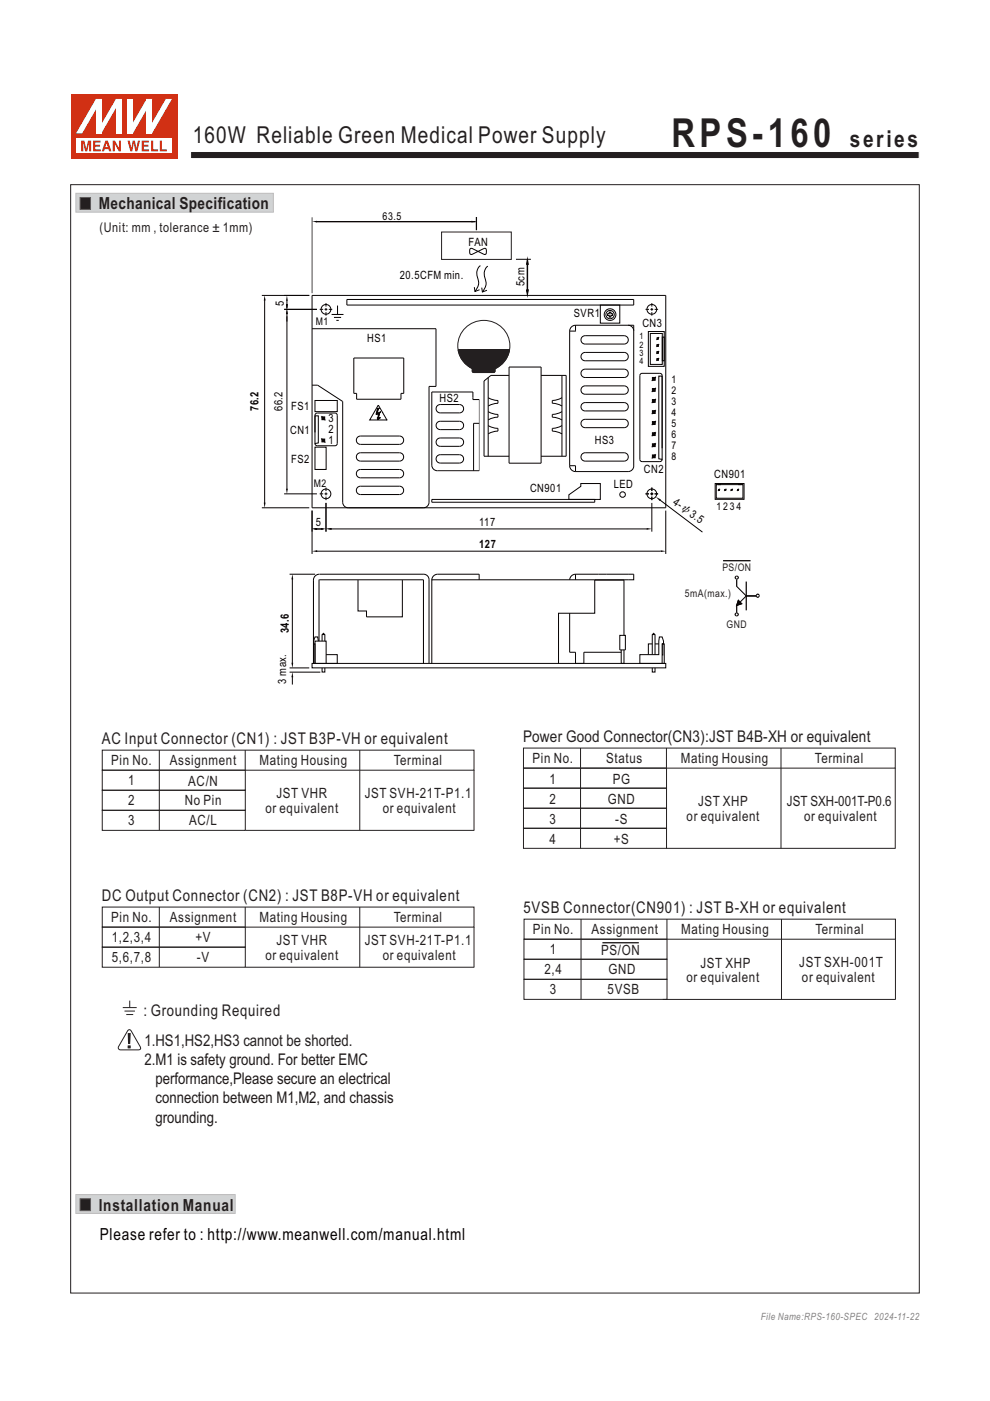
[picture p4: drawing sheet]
<svg xmlns="http://www.w3.org/2000/svg" width="210mm" height="297mm" viewBox="0 0 210 297" stroke-linecap="round" stroke-linejoin="round" font-family="sans-serif">
<path d="M16.1 41h41.9v4h-41.9z" fill-rule="evenodd" fill="#d1d3d4" stroke="#bbbdc0" stroke-width=".21"/>
<path d="M17 41.9h2.2v2.5h-2.2z" fill-rule="evenodd" fill="#231f20" stroke="#58595b" stroke-width=".21"/>
<g fill="none" stroke="#050100" stroke-width=".21">
<path d="M109.4 55h3.2M111.9 56v6M153.4 118.9h5.8M156.3 122.8v1.5l2 2M156.6 127.3l.7 .7-1 .4zM158.3 126.4h2.1M158.3 126.3l-2 2.1v1.5M158.3 123.3v6.1M127.8 199.9h7.7"/>
<circle cx="156.3" cy="130.3" r=".33"/>
<circle cx="156.3" cy="122.5" r=".33"/>
<circle cx="160.7" cy="126.3" r=".33"/>
</g>
<path d="M156.6 127.3l.7 .7-1 .4z" fill-rule="evenodd" fill="#050100" stroke="#050100" stroke-width=".21"/>
<g fill="none" stroke="#231f20" stroke-width=".21">
<path d="M21.7 159h78.8v4.3h-78.8zM33.8 159v17M52 159v4.3M76.3 159v17M111 158.6h78.9v4.3h-78.9zM123.1 158.6v21.3M141.4 158.6v4.2M165.7 158.6v21.3M21.7 163.3h30.3v4.2h-30.3zM21.7 167.5h30.3v4.3h-30.3zM21.7 171.8h30.3v4.3h-30.3zM52.1 176.1h48.5"/>
<path d="M100.5 163.3v12.8M111 162.9h30.4v4.2h-30.4zM111 167.1h30.4v4.3h-30.4zM111 171.4h30.4v4.2h-30.4zM111 175.6h30.4v4.3h-30.4zM141.4 179.9h48.5M189.9 162.8v17.1M21.7 192.3h78.8v4.3h-78.8zM21.7 196.6h30.3v4.2h-30.3zM33.8 192.3v12.7M52 192.3v4.2M76.3 192.3v12.8"/>
<path d="M100.5 196.5v8.6M111.1 199.1h30.4v4.3h-30.4zM111.2 194.9h78.7v4.2h-78.7zM123.2 194.9v16.9M141.5 194.9v4.2M165.8 194.9v17M189.9 199.1v12.8h-49.3M21.7 200.8h30.3v4.3h-30.3zM52.1 205.1h48.5M111.1 203.4h30.4v4.2h-30.4zM111.1 207.6h30.4v4.3h-30.4z"/>
</g>
<path d="M111.9 54.9l.1 1.2h-.3z" fill="#050100"/>
<path d="M99.7 52.8l.4-.1 1.3 .6-1.5 .7-.3-.4zM101.4 53.3l1.5-.7 .3 .4v.6l-.3 .4-.2-.1zM111.9 54.9l.1 1.2h-.3zM80.2 85.9l1.9 3.1h-3.7zM151.7 102.5h6.1v3.4h-6.1zM151.9 102.7h5.7v2.9h-5.7zM152.3 102.5h.5v.2h-.5zM152.4 103.8h.2v.1h-.2zM153.8 103.8h.1v.1h-.1zM155.1 103.8h.2v.1h-.2zM156.4 103.8h.2v.1h-.2zM156.7 102.5h.5v.2h-.5z" fill="none" stroke="#050100" stroke-width=".21"/>
<path d="M93.7 49.2h14.7v5.8h-14.7z" fill="none" stroke="#231f20" stroke-width=".21"/>
<g fill="#050100" stroke="#050100" stroke-width=".21">
<path d="M152.4 103.8h.2l-.2 .1z" fill-rule="evenodd"/>
<path d="M153.8 103.8h.1l-.1 .1z" fill-rule="evenodd"/>
<path d="M155.1 103.8h.2l-.2 .1z" fill-rule="evenodd"/>
<path d="M156.4 103.8h.2l-.2 .1z" fill-rule="evenodd"/>
<path d="M152.4 103.9l.2-.1v.1z" fill-rule="evenodd"/>
<path d="M153.8 103.9l.1-.1v.1z" fill-rule="evenodd"/>
<path d="M155.1 103.9l.2-.1v.1z" fill-rule="evenodd"/>
<path d="M156.4 103.9l.2-.1v.1z" fill-rule="evenodd"/>
</g>
<g fill="#050100">
<path d="M80.1 86.6h.2z"/>
<path d="M80 86.7h.3z"/>
<path d="M79.9 87.4h.2z"/>
<path d="M79.9 87.4h.1z"/>
<path d="M79.9 87.5h.1z"/>
<path d="M80.4 87.5h.2z"/>
<path d="M79.8 87.6h.2z"/>
<path d="M80.2 87.6h.4z"/>
<path d="M80.1 87.6h.4z"/>
<path d="M80 87.6h.5z"/>
<path d="M79.8 87.7h.5z"/>
<path d="M80.3 87.7h.2z"/>
<path d="M79.8 87.7h.4z"/>
<path d="M79.8 87.7h.3z"/>
<path d="M79.8 87.8h.2z"/>
<path d="M80.3 87.8h.2z"/>
<path d="M80.2 88h.2z"/>
<path d="M80.2 88.5h.1z"/>
<path d="M80.2 88.6h.1z"/>
<path d="M80.1 88.6h.2z"/>
<path d="M80.3 88.6h.1z"/>
<path d="M80.1 88.6h.3z"/>
<path d="M80 88.6h.4z"/>
<path d="M80 88.7h.3z"/>
</g>
<g fill="#050100">
<path d="M80.1 86.6h.2z"/>
<path d="M80.1 86.6l.2 .1z"/>
<path d="M80.1 86.7h.2z"/>
<path d="M80 86.7h.3z"/>
<path d="M80 86.7l.3 .1z"/>
<path d="M80 86.8h.3z"/>
<path d="M80 86.8h.2z"/>
<path d="M80 86.8l.2 .1z"/>
<path d="M80 86.9h.2z"/>
<path d="M80 86.9l.2 .1z"/>
<path d="M80 87h.2z"/>
<path d="M80 87l.2 .1z"/>
<path d="M80 87.1h.2z"/>
<path d="M79.9 87.1h.2z"/>
<path d="M79.9 87.1h.3z"/>
<path d="M79.9 87.1l.2 .1z"/>
<path d="M79.9 87.2h.2z"/>
<path d="M79.9 87.2l.2 .1z"/>
<path d="M79.9 87.3h.2z"/>
<path d="M79.9 87.3l.2 .1z"/>
<path d="M79.9 87.4h.2z"/>
<path d="M79.9 87.4h.1z"/>
<path d="M80.5 87.4h.1z"/>
<path d="M79.9 87.4l.1 .1z"/>
<path d="M80.5 87.5h.1z"/>
<path d="M79.9 87.5h.1z"/>
<path d="M80.4 87.5h.2z"/>
<path d="M79.8 87.5h.2z"/>
<path d="M80.3 87.5h.3z"/>
<path d="M80.2 87.5h.4z"/>
<path d="M79.8 87.6h.2z"/>
<path d="M79.8 87.5l.2 .1z"/>
<path d="M80.2 87.6h.4z"/>
<path d="M80.2 87.6h.3z"/>
<path d="M80.1 87.6h.4z"/>
<path d="M80 87.6h.5z"/>
<path d="M79.8 87.6h.7z"/>
<path d="M79.8 87.6l.7 .1z"/>
<path d="M79.8 87.7h.7z"/>
<path d="M79.8 87.7h.5z"/>
<path d="M80.3 87.7h.2z"/>
<path d="M79.8 87.7h.4z"/>
<path d="M79.8 87.7h.3z"/>
<path d="M79.8 87.7l.3 .1z"/>
<path d="M80.3 87.7l.2 .1z"/>
<path d="M79.8 87.8h.3z"/>
<path d="M80.3 87.8h.2z"/>
<path d="M79.8 87.8h.2z"/>
<path d="M79.8 87.8h.1z"/>
<path d="M80.3 87.8l.2 .1z"/>
<path d="M80.3 87.9h.2z"/>
<path d="M80.3 87.9h.1z"/>
<path d="M80.2 87.9l.2 .1z"/>
<path d="M80.2 87.9h.2z"/>
<path d="M80.2 88h.2z"/>
<path d="M80.2 88l.2 .1z"/>
<path d="M80.2 88.1h.2z"/>
<path d="M80.2 88.1l.2 .1z"/>
<path d="M80.2 88.2h.2z"/>
<path d="M80.2 88.2l.2 .1z"/>
<path d="M80.2 88.3h.1z"/>
<path d="M80.2 88.3h.2z"/>
<path d="M80.2 88.3l.1 .1z"/>
<path d="M80.2 88.4h.1z"/>
<path d="M80.2 88.4l.1 .1z"/>
<path d="M80.2 88.5h.1z"/>
<path d="M80.2 88.5l.1 .1z"/>
<path d="M80.2 88.6h.1z"/>
<path d="M80.1 88.6h.2z"/>
<path d="M80.3 88.6h.1z"/>
<path d="M80.1 88.6h.3z"/>
<path d="M80 88.6h.4z"/>
<path d="M80 88.6h.3z"/>
<path d="M80 88.6l.3 .1z"/>
<path d="M80 88.7h.3z"/>
<path d="M80 88.7h.2z"/>
<path d="M80.1 88.7h.1z"/>
<path d="M80.1 88.7l.1 .1z"/>
<path d="M80.1 88.8h.1z"/>
</g>
<path d="M70.3 66.7h2.6M70.8 67.3h1.5M71.3 67.9h.5M71.6 64.8v1.9M80.1 86.6h.2l-.3 1 .6-.2-.3 1.2h.1l-.3 .2 .2-1.1-.5 .1z" fill="none" stroke="#050100" stroke-width=".21"/>
<path d="M15 39.2h180v235h-180z" fill="none" stroke="#231f20" stroke-width=".21"/>
<path d="M40.4 32.1h154.6v1.5h-154.6z" fill-rule="evenodd" fill="#231f20" stroke="#fff" stroke-width=".21"/>
<path d="M111.7 61.4h.3l-.1 1.2z" fill="#050100"/>
<g fill="none" stroke="#050100" stroke-width=".21">
<path d="M66.2 62.6h75v45.1h-75zM67.8 65.6h.7M68.8 65.6h.6M69.1 64.3v.7M69.1 65.3v.6M69.1 66.2v.7M69.7 65.6h.8M73.6 63.5h60.8v1.2h-60.8zM108 77.8h6.8v20.4h-6.8zM108 79.6h-3.9l-1.4 1.2v15.9h5.3M111.7 61.4h.3l-.1 1.2zM114.8 79.6h5.3v17.1h-5.3"/>
<path d="M119.2 79.6v17.1M136.9 65.6h.8M137.5 70.3h3.4v7.4h-3.4zM137.9 70.7h2.6v6.6h-2.6zM138 65.6h.5M138.3 64.3v.7M138.3 66.2v.7M138.3 65.3v.6M138.8 65.6h.8M139.4 76h.3v.3h-.3zM139.7 79.7h.7v17.7l-.7-.1zM140.5 71.5h.4v5h-.4z"/>
<path d="M103.5 80.1v16.6M103.6 84.3l1.1 .5 .9 .1v.6l-.9 .1-1.1 .5M103.6 90.2l1.1 .5 .9 .1v.6l-1.2 .2-.9 .4M103.6 87.3l.8 .4 1.2 .2v.5l-.9 .2-1.2 .4M117.1 85.5l1.3 .2 .8 .4M119.2 84.3l-.8 .4-1.3 .2v.6M119.2 87.3l-.8 .3-1.3 .3v.5l1.3 .3 .8 .3M119.2 90.2l-.8 .4-1.3 .2v.6l1.3 .2 .8 .4M140.4 95v-15.4l-.2-.4h-.2h-3.9l-.4 .4v17.9l.4 .4h3.9l.2-.1 .2-.4M67.8 104.7h.7M68.8 104.7h.6M69.1 103.4v.7"/>
<path d="M69.1 104.4v.6M69.1 105.3v.7M91.6 105.9h34.5v.6h-34.5M120.7 104.9l2.5-1.8v-.6h4.1v3.4h-6.6zM136.9 104.7h.8M138 104.7h.5M138.3 103.4v.7M138.3 105.3v.7M138.3 104.4v.6M138.8 104.7h.8M67.5 135.9l-.1-.9h-.6l-.3 .9v.6h.3v4.2h4.7v-1.9h-2.3M68.3 135.9v-1.3l.3-.3 .3 .3v1.3"/>
<path d="M68.3 134.5h.6M126.1 122.9h-34.5v17.8M135.7 138.8h4l.2-3.8h.5l.3 .9v.6h-.3v4.2h-4.7zM138.3 138.8v-4.2l.3-.3 .3 .3v4.2M138.4 134.5h.5M66.2 140.7h75v.9h-75zM68.3 141.6v.9h.6v-.9M138.3 141.6v.9h.6v-.9"/>
<circle cx="69.1" cy="65.6" r="1.03"/>
<circle cx="138.3" cy="65.6" r="1.03"/>
<circle cx="69.1" cy="104.7" r="1.03"/>
<circle cx="132.1" cy="104.9" r=".59"/>
<circle cx="138.3" cy="104.7" r="1.03"/>
</g>
<g fill="#050100" stroke="#050100" stroke-width=".21">
<path d="M138.4 96.5h.6l-.6 .6z" fill-rule="evenodd"/>
<path d="M139 96.5v.6h-.6z" fill-rule="evenodd"/>
<path d="M138.4 80h.6l-.6 .6z" fill-rule="evenodd"/>
<path d="M139 80v.6h-.6z" fill-rule="evenodd"/>
<path d="M138.4 91.8h.6l-.6 .5z" fill-rule="evenodd"/>
<path d="M138.4 92.3l.6-.5v.5z" fill-rule="evenodd"/>
<path d="M138.4 82.4h.6l-.6 .6z" fill-rule="evenodd"/>
<path d="M139 82.4v.6h-.6z" fill-rule="evenodd"/>
<path d="M138.4 94.1h.6l-.6 .6z" fill-rule="evenodd"/>
<path d="M138.4 94.7l.6-.6v.6z" fill-rule="evenodd"/>
<path d="M138.4 89.4h.6l-.6 .6z" fill-rule="evenodd"/>
<path d="M139 89.4v.6h-.6z" fill-rule="evenodd"/>
<path d="M138.4 87.1h.6l-.6 .6z" fill-rule="evenodd"/>
<path d="M138.4 87.7l.6-.6v.6z" fill-rule="evenodd"/>
<path d="M138.4 84.7h.6l-.6 .6z" fill-rule="evenodd"/>
<path d="M138.4 85.3l.6-.6v.6z" fill-rule="evenodd"/>
<path d="M139.4 71.9l.3-.3v.3z" fill-rule="evenodd"/>
<path d="M139.4 71.6h.3l-.3 .3z" fill-rule="evenodd"/>
<path d="M139.4 76.3l.3-.3v.3z" fill-rule="evenodd"/>
<path d="M139.4 76h.3l-.3 .3z" fill-rule="evenodd"/>
</g>
<path d="M139.1 105.3l1.1 .6-.3 .3z" fill="#050100"/>
<path d="M60.3 65.6h6.9M60.3 62.6h5.3M60.9 63.6v1.8M60.9 67.1v1.1M136.9 104.7h.8M138 104.7h.5M138.3 103.4v.7M138.3 105.3v.7M138.3 104.4v.6M138.8 104.7h.8" fill="none" stroke="#050100" stroke-width=".21"/>
<g fill="#050100">
<path d="M60.9 62.6l.1 1.1h-.3z"/>
<path d="M60.9 65.5l.1 1.1h-.3z"/>
<path d="M60.7 64.5h.3l-.1 1.1z"/>
</g>
<path d="M60.3 65.6h6.9M60.9 66.5v37.3M60.3 104.7h6.9M68.6 112.2h-1.9" fill="none" stroke="#050100" stroke-width=".21"/>
<g fill="#050100">
<path d="M60.9 65.5l.1 1.1h-.3z"/>
<path d="M60.7 64.5h.3l-.1 1.1z"/>
<path d="M60.7 103.6h.3l-.1 1.1z"/>
</g>
<path d="M55.5 62.6h10.1M56.1 63.3v43.4M55.5 107.7h10.1M67 116.9h73.1M70.2 112.1h67.1" fill="none" stroke="#050100" stroke-width=".21"/>
<g fill="#050100">
<path d="M56.1 62.6l.2 1.1h-.4z"/>
<path d="M55.9 106.6h.4l-.2 1.1z"/>
</g>
<path d="M61.4 121.7h5.4M62 122.6v18.1M61.4 142.5h6.6M61.4 141.6h4.2M62 143.4v1.7" fill="none" stroke="#050100" stroke-width=".21"/>
<g fill="#050100">
<path d="M62 121.7l.2 1.1h-.4z"/>
<path d="M62 142.5l.2 1.1h-.4z"/>
<path d="M61.8 140.5h.4l-.2 1.1z"/>
</g>
<g fill="none" stroke="#050100" stroke-width=".21">
<path d="M120.8 70.2v28.5M122.1 69v1.2h-1.3M122.1 69h12.3v29.9a1.19 1.19 0 0 1-1.2 1.1h-11.1M122.1 69h-.1a1.25 1.25 0 0 0-1.2 1.2M123.6 71.3l.5-.1h8.3a.89 .89 0 0 1 .9 .9 .89 .89 0 0 1-.9 .8h-8.3a.89 .89 0 0 1-.8-.6 .89 .89 0 0 1 .3-1zM123.6 74.9l.4-.2h8.4a.89 .89 0 0 1 .9 .9 .89 .89 0 0 1-.9 .9h-8.3a.89 .89 0 0 1-.8-.6 .89 .89 0 0 1 .3-1zM132.4 78.3h-8.3a.89 .89 0 0 0-.9 .9 .89 .89 0 0 0 .9 .8h8.3M132.4 78.3a.89 .89 0 0 1 .9 .9 .89 .89 0 0 1-.9 .8M133.2 69h.1a1.18 1.18 0 0 1 1.1 1.1M139.4 74.6h.3v.3h-.3zM139.4 73.1h.3v.3h-.3zM66.8 91.7v-3.7l.2-.4h4.1l.4 .2v6.5l-.4 .2h-3.8l-.3-.1-.2-.4"/>
<path d="M66.8 88.2h.7v5.7l-.7 .1zM120.8 98.7h1.3v1.3M120.8 98.7v.1a1.24 1.24 0 0 0 1.3 1.2M132.4 85.4h-8.3a.89 .89 0 0 0-.9 .8 .89 .89 0 0 0 .9 .9h8.3M132.4 81.8h-8.3a.89 .89 0 0 0-.9 .9 .89 .89 0 0 0 .9 .9h8.3M132.4 88.9h-8.3a.89 .89 0 0 0-.9 .9 .89 .89 0 0 0 .9 .9h8.3M132.4 96h-8.3a.89 .89 0 0 0-.9 .9 .89 .89 0 0 0 .9 .9h8.3M132.4 85.4a.89 .89 0 0 1 .9 .8 .89 .89 0 0 1-.9 .9M132.4 88.9a.89 .89 0 0 1 .9 .9 .89 .89 0 0 1-.9 .9M132.4 81.8a.89 .89 0 0 1 .9 .9 .89 .89 0 0 1-.9 .9M132.4 96a.89 .89 0 0 1 .9 .9 .89 .89 0 0 1-.9 .9M66.2 108.3v4.4"/>
<path d="M69.1 106.6v6.1M131.5 134.7h1.1v3.1h-1.1zM131.8 137.8v2.9h.5v-2.9M138.3 136.5h-.8v2.3M138.9 136.5h.8M140.4 138.9h.2v-2.4h-.2h.5v4.2h-.5"/>
</g>
<g fill="#050100" stroke="#050100" stroke-width=".21">
<path d="M139.4 74.9l.3-.3v.3z" fill-rule="evenodd"/>
<path d="M139.4 74.6h.3l-.3 .3z" fill-rule="evenodd"/>
<path d="M139.4 73.4l.3-.3v.3z" fill-rule="evenodd"/>
<path d="M139.4 73.1h.3l-.3 .3z" fill-rule="evenodd"/>
<path d="M68.3 93.1h.6v.6z" fill-rule="evenodd"/>
<path d="M68.3 93.1l.6 .6h-.6z" fill-rule="evenodd"/>
<path d="M68.3 88.4h.6v.6z" fill-rule="evenodd"/>
<path d="M68.3 88.4l.6 .6h-.6z" fill-rule="evenodd"/>
</g>
<g fill="#050100">
<path d="M68.1 111.9l1.1 .2-1.1 .2z"/>
<path d="M69.2 112.1l1.1-.2v.4z"/>
<path d="M66.1 112.1l1.1-.2v.4z"/>
</g>
<path d="M69.1 106.6v6.1M138.3 106.6v6.1" fill="none" stroke="#050100" stroke-width=".21"/>
<g fill="#050100">
<path d="M69.2 112.1l1.1-.2v.4z"/>
<path d="M66.1 112.1l1.1-.2v.4z"/>
<path d="M137.2 111.9l1.1 .2-1.1 .2z"/>
</g>
<path d="M66.2 108.3v9.1M141.2 108.3v9.1" fill="none" stroke="#050100" stroke-width=".21"/>
<g fill="#050100">
<path d="M66.2 116.9l1.1-.2v.3z"/>
<path d="M140.1 116.7l1.1 .2-1.1 .1z"/>
</g>
<g fill="none" stroke="#050100" stroke-width=".21">
<path d="M66.2 69.7h26.3v12.2h-1.5v24.7a1.18 1.18 0 0 1-1.2 1.1h-16a1.19 1.19 0 0 1-1.1-1.2v-21.4l-5.3-3.4h-1.2M75 75.9h10.6v7.5h-.6v1.2h-9.4v-1.2h-.6zM127.3 64.7h4.2v3.8h-4.2zM128.9 66.5h.3v-.3h.4v.3h.3v.4h-.3v.3h-.4v-.3h-.3zM66.8 84.9h4.7v2.4h-4.7zM66.8 94.8h2.4v4.7h-2.4zM75.9 99.7l.6-.2h8.2a.89 .89 0 0 1 .9 .9 .89 .89 0 0 1-.9 .9h-8.2a.88 .88 0 0 1-.9-.6 .88 .88 0 0 1 .3-1zM75.9 92.6l.6-.2h8.2a.89 .89 0 0 1 .9 .9 .89 .89 0 0 1-.9 .9h-8.2a.88 .88 0 0 1-.9-.6 .88 .88 0 0 1 .3-1zM75.9 96.2l.5-.2h8.3a.89 .89 0 0 1 .9 .9 .89 .89 0 0 1-.9 .9h-8.2a.89 .89 0 0 1-.9-.6 .89 .89 0 0 1 .3-1zM92.8 99.8h8.8M92.8 85.9l.6-.1h4.1a.89 .89 0 0 1 .8 .9 .89 .89 0 0 1-.8 .8h-4.1a.89 .89 0 0 1-.9-.6 .89 .89 0 0 1 .3-1zM92.8 93l.6-.1h4.1a.89 .89 0 0 1 .8 .8 .89 .89 0 0 1-.8 .9h-4.1a.89 .89 0 0 1-.9-.6 .89 .89 0 0 1 .3-1z"/>
<path d="M92.8 96.6l.5-.2h4.2a.89 .89 0 0 1 .8 .9 .89 .89 0 0 1-.8 .9h-4.1a.89 .89 0 0 1-.9-.6 .89 .89 0 0 1 .3-1zM92.8 89.5l.5-.2h4.2a.89 .89 0 0 1 .8 .9 .89 .89 0 0 1-.8 .9h-4.1a.89 .89 0 0 1-.9-.6 .89 .89 0 0 1 .3-1zM101.6 89.8h-1.2v10M101.6 84.7h-1.3v-1.6h-8.7v15.6a1.18 1.18 0 0 0 1.2 1.1M101.6 84.7v15.1M75.9 103.3l.5-.2h8.3a.89 .89 0 0 1 .9 .9 .89 .89 0 0 1-.9 .9h-8.2a.89 .89 0 0 1-.9-.7 .89 .89 0 0 1 .3-.9zM91.6 105.9v.6M139.8 105.9l9.2 6.9M67.7 121.8h-.1a1.24 1.24 0 0 0-1.1 1.2v17.7M67.7 135.9v-13h22.1v17.8M67.7 121.7h22.2M75.9 123v6.5h1.8v1.3h7.6v-7.8"/>
<path d="M89.9 121.7v.1a1.14 1.14 0 0 1 1.1 1.1v17.8M91.6 122.9v-.1a1.24 1.24 0 0 1 1.2-1.1h8.8v1.2M120.8 130v8.3h1.3v2.4h1.7v-2.4h8M122.1 121.7h12.3v1.2h-8.3v7.1h-7.6v10.7M122.1 121.7l-.1 .1a1.24 1.24 0 0 0-1.2 1.1M122.1 121.7v1.2M126.1 123h6.2v11.7M66.8 140.7v-4.8h2.4v4.8"/>
<circle cx="129.4" cy="66.7" r=".89"/>
<circle cx="129.4" cy="66.7" r="1.24"/>
</g>
<path d="M97.2 74.2h10.9zM97.2 74.2h10.9zM97.2 74.2h10.9zM97.2 74.2h10.9a5.8 5.8 0 0 1-3.1 4.1l-.1 .5-.2 .2h-4.2l-.3-.2v-.5a5.9 5.9 0 0 1-3-4.1zM97.2 74.2h10.9z" fill-rule="evenodd" fill="#231f20"/>
<path d="M97.2 74.2a5.8 5.8 0 0 0 3 4.1v.5l.3 .2h4.2l.2-.2 .1-.5a5.9 5.9 0 0 0 3.1-4.1h-10.9M97.2 74.2h10.9zM98.7 69.5a5.5 5.5 0 0 1 8.4 .6 5.5 5.5 0 0 1-2.1 8.2l-.1 .5-.2 .2h-4.2l-.3-.2v-.5a5.6 5.6 0 0 1-3-5.9 5.3 5.3 0 0 1 1.5-2.9zM26 213.6h3M26.4 214.4h2.2M26.8 215.1h1.5M27.2 218.4h.4l.2 .2 1.9 3.3 .1 .5-.5 .2h-3.8a.46 .46 0 0 1-.4-.7zM27.5 212.2v1.4" fill="none" stroke="#231f20" stroke-width=".21"/>
<g fill="#231f20">
<path d="M27.1 219h.6l-.1 2.4h-.4z" fill-rule="evenodd"/>
<path d="M27.1 221.7h.6v.5h-.6z" fill-rule="evenodd"/>
</g>
<path d="M101.9 56.4a2.25 2.25 0 0 0-.5 2.9 2.35 2.35 0 0 1-.7 2.5M103.5 56.5a2.25 2.25 0 0 0-.5 2.9 2.35 2.35 0 0 1-.7 2.5M100.6 60.9l.1 .9 1-.4M102.2 61l.1 .9 1-.4" fill="none" stroke="#050100" stroke-width=".21"/>
<path d="M16.1 253.3h33.8v4h-33.8z" fill-rule="evenodd" fill="#d1d3d4" stroke="#bbbdc0" stroke-width=".21"/>
<path d="M17 254.2h2.2v2.5h-2.2z" fill-rule="evenodd" fill="#231f20" stroke="#58595b" stroke-width=".21"/>
<path d="M66.2 46.1v16.1" fill="none" stroke="#050100" stroke-width=".21"/>
<g fill="#050100">
<path d="M66.2 47l1-.2v.4z"/>
<path d="M100 46.8l1.1 .2-1.1 .2z"/>
</g>
<path d="M67.1 47h33.8M101.1 46v2.8" fill="none" stroke="#050100" stroke-width=".21"/>
<path d="M15 20.1h22.6v13.5h-22.6z" fill="#d13014"/>
<path d="M16.1 29.3h20.4v3.2h-20.4z" fill="#fff"/>
<g fill="#d13014">
<path d="M27.1 29.8h.4l.4 1.7 .2-1.7h.5l.3 1.7 .4-1.7h.4l-.6 2.3h-.4l-.3-1.8-.3 1.8h-.5z" fill-rule="evenodd"/>
<path d="M30.1 29.8h1.5v.4h-1.1v.5h1v.4h-1v.6h1.1v.4h-1.5z" fill-rule="evenodd"/>
<path d="M32.1 29.8h.4v1.9h1v.4h-1.4z" fill-rule="evenodd"/>
<path d="M33.9 29.8h.4v1.9h1.1v.4h-1.5z" fill-rule="evenodd"/>
<path d="M17.2 29.8h.7l.4 1.8 .4-1.8h.6v2.3h-.4v-1.9l-.4 1.9h-.4l-.4-1.9v1.9h-.5z" fill-rule="evenodd"/>
<path d="M19.8 29.8h1.5v.4h-1.1v.5h1v.4h-1v.6h1.2v.4h-1.6z" fill-rule="evenodd"/>
<path d="M22.6 30.3l.3 .9h-.6zM22.4 29.8l-.8 2.3h.5l.1-.5h.8l.1 .5h.5l-.7-2.3z" fill-rule="evenodd"/>
<path d="M23.9 29.8h.5l.8 1.6v-1.6h.4v2.3h-.4l-.9-1.6v1.6h-.4z" fill-rule="evenodd"/>
</g>
<g fill="#fcffff">
<path d="M24.6 20.9h1.2v7.4h-1.2z"/>
<path d="M20.4 20.9h1.1v7.4h-1.1z"/>
<path d="M31.1 20.9h1.2v7.4h-1.2z"/>
<path d="M27.1 20.9h1.1v7.4h-1.1z"/>
</g>
<g fill="#fcffff">
<path d="M24.6 20.9h1.1l-4.2 7.4h-1.1z" fill-rule="evenodd"/>
<path d="M20.4 20.9h1.1v.4l-4.1 7h-1.3z" fill-rule="evenodd"/>
<path d="M35.2 20.9h1.3l-4.2 7.4h-1.2v-.4z" fill-rule="evenodd"/>
<path d="M31.1 20.9h1.2v.3l-4.1 7.1h-1.1v-.4z" fill-rule="evenodd"/>
</g>
<text font-size="8.5" fill="#231f20" x="142.4" y="31.1">RPS-160</text>
<g font-size="4.9" fill="#231f20">
<text x="40.9" y="30.4">160W Reliable Green Medical Power Supply</text>
<text x="180.2" y="31.1">series</text>
</g>
<g font-size="3.5" fill="#231f20">
<text x="20.9" y="44.4">Mechanical Specification</text>
<text x="20.9" y="256.7">Installation Manual</text>
</g>
<text font-size="3.5" fill="#050100" x="21.2" y="262.9">Please refer to : http://www.meanwell.com/manual.html</text>
<g font-size="3.4" fill="#231f20">
<text x="21.6" y="157.7">AC Input Connector (CN1) : JST B3P-VH or equivalent</text>
<text x="110.9" y="157.2">Power Good Connector(CN3):JST B4B-XH or equivalent</text>
<text x="21.6" y="190.9">DC Output Connector (CN2) : JST B8P-VH or equivalent</text>
<text x="111" y="193.5">5VSB Connector(CN901) : JST B-XH or equivalent</text>
<text x="30.4" y="215.3">: Grounding Required</text>
<text x="30.6" y="221.8">1.HS1,HS2,HS3 cannot be shorted.</text>
<text x="30.6" y="225.8">2.M1 is safety ground. For better EMC</text>
</g>
<g font-size="3.4" fill="#221816">
<text x="33" y="229.9">performance,Please secure an electrical</text>
<text x="33" y="233.9">connection between M1,M2, and chassis</text>
<text x="33" y="238">grounding.</text>
</g>
<g font-size="3" fill="#231f20">
<text x="112.9" y="161.7">Pin No.</text>
<text x="128.6" y="161.7">Status</text>
<text x="144.4" y="161.7">Mating Housing</text>
<text x="172.8" y="161.7">Terminal</text>
<text x="23.6" y="162.1">Pin No.</text>
<text x="27.2" y="166.4">1</text>
<text x="36" y="162.1">Assignment</text>
<text x="39.9" y="166.6">AC/N</text>
<text x="55" y="162.1">Mating Housing</text>
<text x="83.5" y="162.1">Terminal</text>
<text x="116.5" y="166.3">1</text>
<text x="130" y="166.3">PG</text>
<text x="27.2" y="170.6">2</text>
<text x="39.2" y="170.6">No Pin</text>
<text x="56.3" y="172.4">or equivalent</text>
<text x="58.6" y="169.2">JST VHR</text>
<text x="77.4" y="169.2">JST SVH-21T-P1.1</text>
<text x="81.2" y="172.4">or equivalent</text>
<text x="116.5" y="170.5">2</text>
<text x="128.9" y="170.5">GND</text>
<text x="148" y="170.9">JST XHP</text>
<text x="166.9" y="170.9">JST SXH-001T-P0.6</text>
<text x="27.2" y="174.9">3</text>
<text x="40.1" y="174.9">AC/L</text>
<text x="116.5" y="174.8">3</text>
<text x="116.5" y="179">4</text>
<text x="130.2" y="179">+S</text>
<text x="130.5" y="174.8">-S</text>
<text x="145.6" y="174">or equivalent</text>
<text x="170.5" y="174">or equivalent</text>
<text x="23.6" y="195.4">Pin No.</text>
<text x="36" y="195.4">Assignment</text>
<text x="55" y="195.4">Mating Housing</text>
<text x="83.5" y="195.4">Terminal</text>
<text x="113" y="198">Pin No.</text>
<text x="125.5" y="198">Assignment</text>
<text x="144.5" y="198">Mating Housing</text>
<text x="172.9" y="198">Terminal</text>
<text x="23.7" y="199.7">1,2,3,4</text>
<text x="23.7" y="203.9">5,6,7,8</text>
<text x="41.5" y="199.7">+V</text>
<text x="41.8" y="203.9">-V</text>
<text x="56.3" y="203.5">or equivalent</text>
<text x="58.6" y="200.3">JST VHR</text>
<text x="77.4" y="200.3">JST SVH-21T-P1.1</text>
<text x="81.2" y="203.5">or equivalent</text>
<text x="116.7" y="202.2">1</text>
<text x="127.5" y="202.6">PS/ON</text>
<text x="115.5" y="206.5">2,4</text>
<text x="129" y="206.5">GND</text>
<text x="145.6" y="208.3">or equivalent</text>
<text x="148.6" y="205.1">JST XHP</text>
<text x="169.5" y="205">JST SXH-001T</text>
<text x="170.1" y="208.1">or equivalent</text>
<text x="116.7" y="210.7">3</text>
<text x="128.9" y="210.7">5VSB</text>
</g>
<text font-size="2.8" fill="#231f20" x="21.1" y="49.3">(Unit: mm , tolerance ± 1mm)</text>
<g font-size="2.4" fill="#050100">
<text x="99.4" y="52.1">FAN</text>
<text x="84.8" y="59.2">20.5CFM min.</text>
<text x="60.2" y="64.8" transform="rotate(-90 60.2 64.8)">5</text>
<text x="111.2" y="60.7" transform="rotate(-90 111.2 60.7)">5cm</text>
<text x="121.7" y="67.1">SVR1</text>
<text x="136.2" y="69.4">CN3</text>
<text x="77.9" y="72.4">HS1</text>
<text x="54.8" y="87.2" transform="rotate(-90 54.8 87.2)">76.2</text>
<text x="59.9" y="87.2" transform="rotate(-90 59.9 87.2)">66.2</text>
<text x="61.8" y="87">FS1</text>
<text x="69.7" y="89.6">3</text>
<text x="93.2" y="85.2">HS2</text>
<text x="61.5" y="91.9">CN1</text>
<text x="69.7" y="91.9">2</text>
<text x="69.7" y="94.2">1</text>
<text x="126.2" y="94">HS3</text>
<text x="61.8" y="98.2">FS2</text>
<text x="136.6" y="100.4">CN2</text>
<text x="151.5" y="101.4">CN901</text>
<text x="112.4" y="104.4">CN901</text>
<text x="130.2" y="103.5">LED</text>
<text x="142.6" y="106.8" transform="rotate(35 142.6 106.8)">4-ψ3.5</text>
<text x="67" y="111.5">5</text>
<text x="101.6" y="111.5">117</text>
<text x="101.6" y="116.3">127</text>
<text x="61.3" y="134.3" transform="rotate(-90 61.3 134.3)">34.6</text>
<text x="60.7" y="144.9" transform="rotate(-90 60.7 144.9)">3 max.</text>
</g>
<text font-size="2.3" fill="#050100" x="81.2" y="46.6">63.5</text>
<g font-size="2.2" fill="#050100">
<text x="67" y="68.9">M1</text>
<text x="142.5" y="83.5">2</text>
<text x="142.5" y="81.2">1</text>
<text x="142.5" y="88.2">4</text>
<text x="142.5" y="85.9">3</text>
<text x="142.5" y="95.3">7</text>
<text x="142.5" y="92.9">6</text>
<text x="142.5" y="90.6">5</text>
<text x="142.5" y="97.6">8</text>
<text x="66.6" y="103.2">M2</text>
<text x="152" y="108.1">1</text>
<text x="153.4" y="108.1">2 3 4</text>
</g>
<g font-size="2.2" fill="#231f20">
<text x="153.2" y="121">PS/ON</text>
<text x="145.3" y="126.6">5mA(max.)</text>
<text x="154.1" y="133.2">GND</text>
</g>
<text font-size="2.1" fill="#808285" x="161.4" y="279.9">File Name:RPS-160-SPEC 2024-11-22</text>
<g font-size="1.9" fill="#050100">
<text x="135.6" y="72">1</text>
<text x="135.6" y="77.3">4</text>
<text x="135.6" y="75.5">3</text>
<text x="135.6" y="73.8">2</text>
</g>
</svg>
